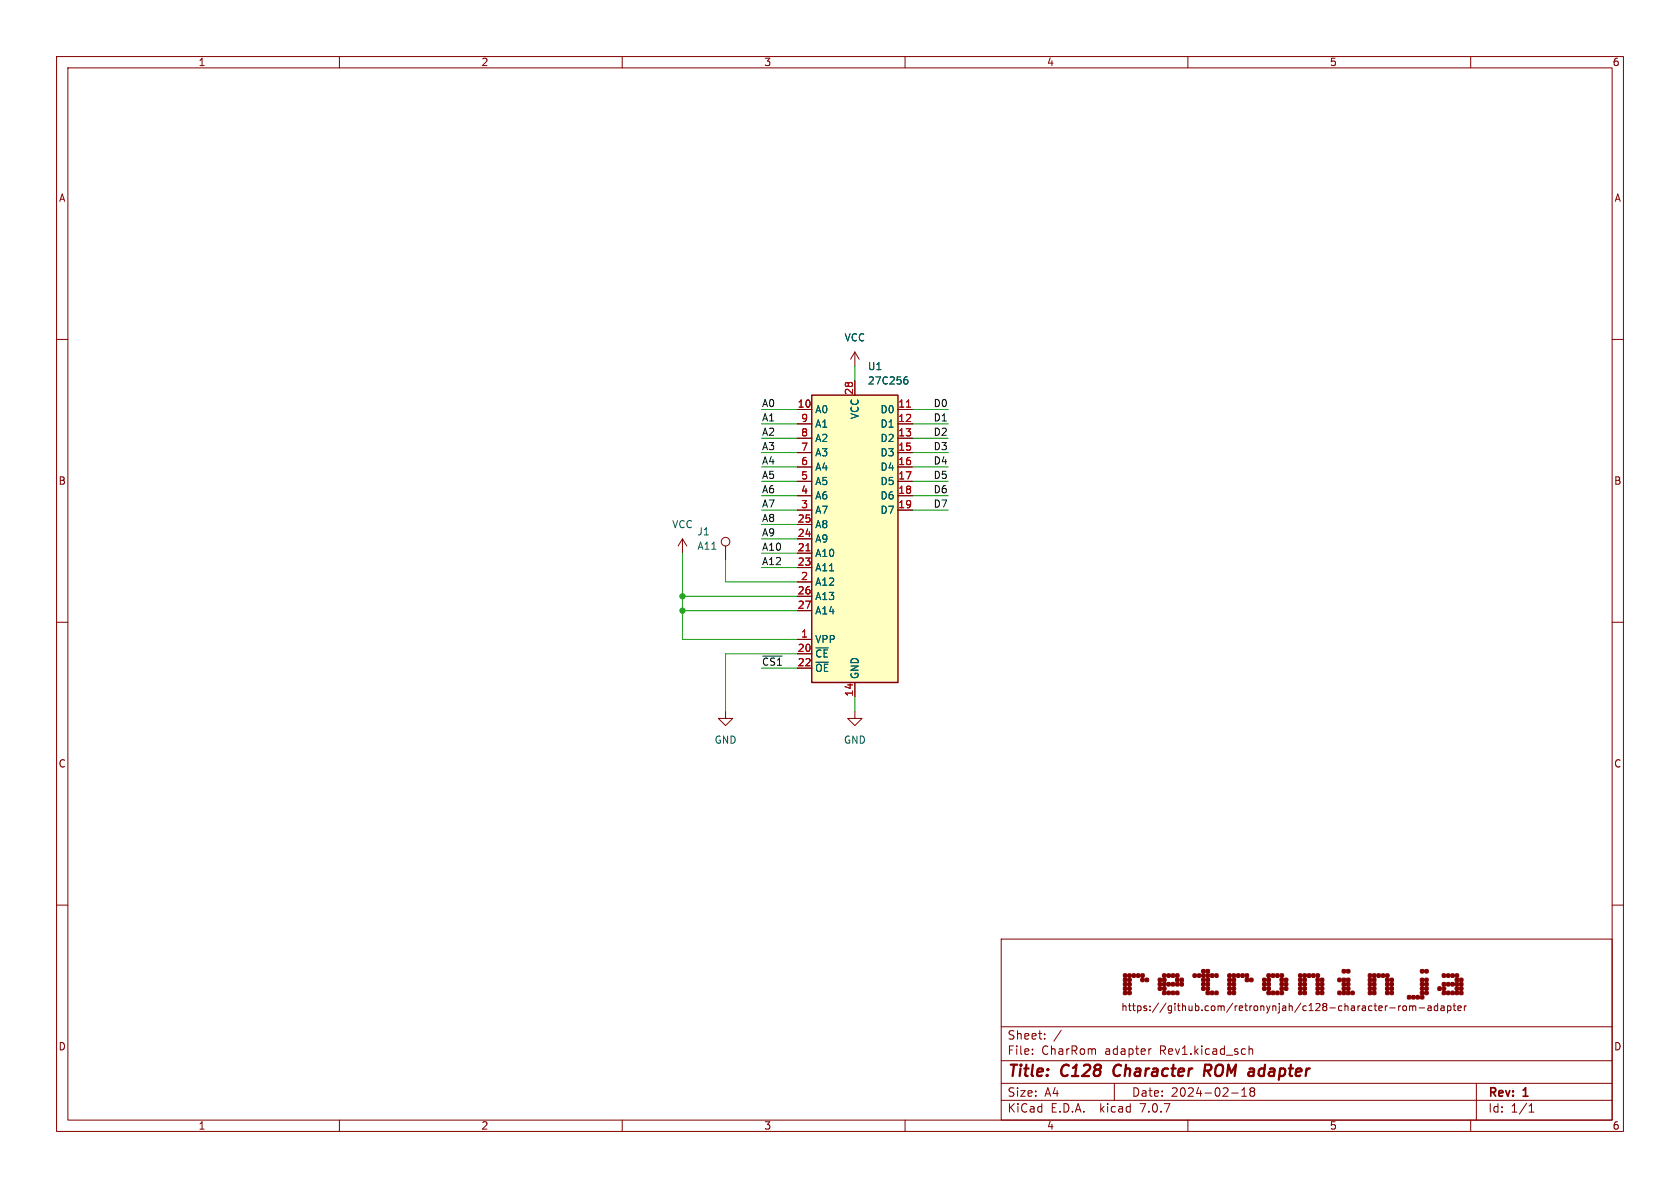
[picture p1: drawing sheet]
<svg xmlns="http://www.w3.org/2000/svg" width="297mm" height="210mm" viewBox="0 0 297 210" stroke-linecap="round" stroke-linejoin="round" font-family="sans-serif">
<g fill="none" stroke="#840000" stroke-width=".18">
<path d="M10 10h277v190h-277zM12 12h273v186h-273zM60 10v2M110 10v2M160 10v2M210 10v2M260 10v2M10 60h2M285 60h2M141 72.4h2.5M141 74.9h2.5M141 77.5h2.5"/>
<path d="M151.1 62.2l-.7 1.3M151.1 62.2v2.6M151.1 67.3v2.6M151.1 62.2l.8 1.3M158.7 72.4h2.6M158.7 74.9h2.6M158.7 77.5h2.6M120.6 95.3l-.7 1.2M120.6 95.3v2.5M120.6 95.3l.8 1.2M128.3 96.5v2.6M141 80h2.5"/>
<path d="M141 82.6h2.5M141 85.1h2.5M141 87.6h2.5M141 90.2h2.5M141 97.8h2.5M141 95.3h2.5M141 92.7h2.5M158.7 80h2.6M158.7 82.6h2.6M158.7 85.1h2.6M158.7 87.6h2.6M158.7 90.2h2.6"/>
<path d="M10 110h2M141 113h2.5M141 102.9h2.5M141 115.6h2.5M141 118.1h2.5M141 100.3h2.5M141 105.4h2.5M141 108h2.5M285 110h2M128.3 125.7v1.3h1.2l-1.2 1.3-1.3-1.3h1.3M151.1 125.7v1.3h1.3l-1.3 1.3-1.2-1.3h1.2M151.1 120.7v2.5"/>
<path d="M10 160h2M285 160h2M177 166h108v32h-108zM244.9 177.8v.9M245.3 177.8l-.4 .3M245.7 178.2h1M247.3 177.8v.9M247.6 177.8l-.3 .3M248.1 177.9l.1-.1 .4 .1 .1 .5-.2 .2-.3 .1-.1-.2zM249.2 177.9l.4-.1 .1 .2M249.2 177.8v.9M249.7 178l.2-.2 .3 .1 .1 .8"/>
<path d="M249.7 178v.7M250.9 178.2h1M252.5 177.9h.5v.8M253 178.1l-.4 .1-.2 .2 .2 .3 .4-.1M254.2 177.9l-.4-.1-.2 .3 .1 .5h.5M254.2 177.4v1.3M254.8 177.9h.4l.1 .8M255.3 178.1l-.4 .1-.2 .2 .2 .3 .4-.1M255.9 177.9l.4-.1 .2 .3-.1 .5h-.5M255.9 177.8v1.3M256.9 177.8h.5M257.1 177.4v1.1l.3 .2"/>
<path d="M257.7 178.2l.6-.1v-.2l-.4-.1-.2 .2 .1 .6h.5M258.9 177.8v.9M259.2 177.8l-.3 .3M60 198v2M110 198v2M160 198v2M177 194.5h108M177 191.5h108M177 187.5h108M177 181.5h108M182.5 186.3v.1M182.5 185.5v.1"/>
<path d="M184.7 183.6v.1M184.7 182.8v.1M187.6 182.1l-1.3 2M193.6 185.5l.1 .9M197 191.5v3M203.5 185.4l-.3 .1M210 198v2M217.7 193.2h1.2M219.5 193.8h.9M219.5 192.7l.5-.4v1.5M220.8 185.5l.2-.1 .4 .1 .1 .9M220.8 184.9v1.5"/>
<path d="M221.2 192.9l-.2 .3v.3l.2 .3 .5-.1 .1-.2-.1-.4-.2-.2M221.2 192.9l-.2-.2 .2-.4 .5 .1 .1 .2-.3 .3M221.2 192.9h.3M260 198v2M261 191.5v6.5M270.3 196.6h.9M270.3 195.5l.4-.4v1.5"/>
<circle cx="128.3" cy="95.8" r=".76"/>
</g>
<path d="M197.1 188.5a1.27 1.27 0 0 0 0 1.6M213.4 189.3l.6 .9M213.8 188.2h-.7l-.3 2M213.9 189.2l-1 .1" fill="none" stroke="#840000" stroke-width=".4"/>
<path d="M143.5 69.9h15.2v50.8h-15.2z" fill="#ffffc2" stroke="#ffffc2" stroke-width=".18"/>
<path d="M143.5 69.9h15.2v50.8h-15.2z" fill="none" stroke="#840000" stroke-width=".25"/>
<path d="M160.3 72h.7M142.5 97.4h.7" fill="none" stroke="#a90000" stroke-width=".18"/>
<path d="M160 67.1l.4 .1 .1 .1v.5l-.5 .1M160.4 66.6l-.4 .1" fill="none" stroke="#006464" stroke-width=".18"/>
<g fill="#840000" stroke="#840000" stroke-width=".18">
<circle cx="202" cy="173.2" r=".36"/>
<circle cx="212.8" cy="173.2" r=".36"/>
<circle cx="217.4" cy="175.5" r=".36"/>
<circle cx="218.1" cy="173.2" r=".36"/>
<circle cx="223.5" cy="173.2" r=".36"/>
<circle cx="224.3" cy="174" r=".36"/>
<circle cx="230.7" cy="173.2" r=".36"/>
<circle cx="252.2" cy="173.2" r=".36"/>
<circle cx="258.3" cy="173.2" r=".36"/>
<circle cx="198.9" cy="174.8" r=".35"/>
<circle cx="198.9" cy="175.5" r=".35"/>
<circle cx="199.7" cy="172.5" r=".35"/>
<circle cx="200.4" cy="172.5" r=".36"/>
<circle cx="205.1" cy="174" r=".35"/>
<circle cx="205.8" cy="172.5" r=".36"/>
<circle cx="206.6" cy="175.5" r=".36"/>
<circle cx="207.4" cy="174" r=".36"/>
<circle cx="211.2" cy="172.5" r=".35"/>
<circle cx="212.8" cy="172.4" r=".36"/>
<circle cx="212.8" cy="174" r=".36"/>
<circle cx="217.4" cy="172.5" r=".36"/>
<circle cx="218.1" cy="172.4" r=".36"/>
<circle cx="218.1" cy="174" r=".36"/>
<circle cx="218.1" cy="175.5" r=".36"/>
<circle cx="223.5" cy="174" r=".35"/>
<circle cx="224.3" cy="173.2" r=".37"/>
<circle cx="226.6" cy="174.8" r=".35"/>
<circle cx="226.6" cy="175.5" r=".35"/>
<circle cx="227.4" cy="174" r=".35"/>
<circle cx="229.9" cy="174" r=".35"/>
<circle cx="229.9" cy="175.5" r=".36"/>
<circle cx="230.7" cy="174.7" r=".36"/>
<circle cx="230.7" cy="174" r=".36"/>
<circle cx="233" cy="174.8" r=".35"/>
<circle cx="233" cy="174" r=".35"/>
<circle cx="233" cy="175.5" r=".35"/>
<circle cx="233.7" cy="174" r=".35"/>
<circle cx="239.1" cy="175.5" r=".35"/>
<circle cx="244.5" cy="172.5" r=".35"/>
<circle cx="245.3" cy="172.5" r=".35"/>
<circle cx="246" cy="175.5" r=".36"/>
<circle cx="252.2" cy="171.7" r=".36"/>
<circle cx="252.2" cy="175.5" r=".36"/>
<circle cx="252.2" cy="174" r=".36"/>
<circle cx="255.3" cy="174" r=".35"/>
<circle cx="255.3" cy="175.5" r=".35"/>
<circle cx="256" cy="172.5" r=".35"/>
<circle cx="256" cy="174" r=".35"/>
<circle cx="256.8" cy="172.5" r=".36"/>
<circle cx="257.6" cy="174" r=".35"/>
<circle cx="257.6" cy="175.5" r=".36"/>
<circle cx="258.3" cy="174.7" r=".36"/>
<circle cx="258.3" cy="174" r=".36"/>
<circle cx="198.9" cy="174" r=".35"/>
<circle cx="199.7" cy="174.8" r=".35"/>
<circle cx="199.7" cy="174" r=".36"/>
<circle cx="205.1" cy="174.8" r=".35"/>
<circle cx="205.8" cy="173.2" r=".36"/>
<circle cx="205.8" cy="174.7" r=".36"/>
<circle cx="205.8" cy="175.5" r=".35"/>
<circle cx="213.5" cy="174" r=".36"/>
<circle cx="217.4" cy="173.2" r=".37"/>
<circle cx="217.4" cy="174.7" r=".36"/>
<circle cx="224.3" cy="174.7" r=".36"/>
<circle cx="226.6" cy="174" r=".35"/>
<circle cx="227.4" cy="174.8" r=".35"/>
<circle cx="227.4" cy="173.2" r=".36"/>
<circle cx="229.9" cy="173.2" r=".37"/>
<circle cx="229.9" cy="174.8" r=".36"/>
<circle cx="233.7" cy="174.8" r=".35"/>
<circle cx="238.4" cy="174" r=".35"/>
<circle cx="242.2" cy="175.5" r=".35"/>
<circle cx="245.3" cy="173.2" r=".37"/>
<circle cx="245.3" cy="174.7" r=".36"/>
<circle cx="246" cy="173.2" r=".37"/>
<circle cx="246" cy="174.7" r=".36"/>
<circle cx="250.7" cy="176.3" r=".35"/>
<circle cx="251.4" cy="173.2" r=".37"/>
<circle cx="251.4" cy="174.7" r=".36"/>
<circle cx="251.4" cy="175.5" r=".36"/>
<circle cx="255.3" cy="174.8" r=".35"/>
<circle cx="256.8" cy="175.5" r=".36"/>
<circle cx="257.6" cy="173.2" r=".37"/>
<circle cx="257.6" cy="174.8" r=".36"/>
<circle cx="198.9" cy="173.2" r=".35"/>
<circle cx="199.7" cy="173.2" r=".36"/>
<circle cx="199.7" cy="175.5" r=".35"/>
<circle cx="201.2" cy="172.4" r=".36"/>
<circle cx="205.1" cy="173.2" r=".36"/>
<circle cx="205.8" cy="174" r=".36"/>
<circle cx="206.6" cy="172.4" r=".36"/>
<circle cx="206.6" cy="174" r=".36"/>
<circle cx="207.4" cy="175.5" r=".35"/>
<circle cx="207.3" cy="172.5" r=".35"/>
<circle cx="212" cy="172.4" r=".36"/>
<circle cx="212.7" cy="174.7" r=".35"/>
<circle cx="213.5" cy="175.5" r=".36"/>
<circle cx="215.1" cy="175.5" r=".34"/>
<circle cx="217.4" cy="174" r=".36"/>
<circle cx="218.1" cy="174.7" r=".35"/>
<circle cx="221.2" cy="173.2" r=".36"/>
<circle cx="223.5" cy="174.7" r=".35"/>
<circle cx="226.6" cy="173.2" r=".35"/>
<circle cx="229.9" cy="172.4" r=".36"/>
<circle cx="233" cy="173.2" r=".35"/>
<circle cx="233.7" cy="173.2" r=".36"/>
<circle cx="233.7" cy="175.5" r=".35"/>
<circle cx="242.2" cy="172.4" r=".36"/>
<circle cx="243.7" cy="172.4" r=".36"/>
<circle cx="245.3" cy="174" r=".36"/>
<circle cx="245.3" cy="175.5" r=".35"/>
<circle cx="246" cy="174" r=".36"/>
<circle cx="251.4" cy="171.7" r=".37"/>
<circle cx="251.4" cy="174" r=".36"/>
<circle cx="251.4" cy="176.3" r=".36"/>
<circle cx="252.2" cy="174.7" r=".35"/>
<circle cx="254.5" cy="174.8" r=".34"/>
<circle cx="256" cy="175.5" r=".35"/>
<circle cx="256.8" cy="174" r=".36"/>
<circle cx="257.6" cy="172.4" r=".36"/>
<circle cx="208.2" cy="175.5" r=".35"/>
<circle cx="213.5" cy="171.7" r=".36"/>
<circle cx="213.5" cy="172.4" r=".36"/>
<circle cx="213.5" cy="174.7" r=".36"/>
<circle cx="213.5" cy="173.2" r=".36"/>
<circle cx="214.3" cy="172.5" r=".35"/>
<circle cx="214.3" cy="175.5" r=".36"/>
<circle cx="219.7" cy="172.5" r=".35"/>
<circle cx="220.4" cy="172.5" r=".36"/>
<circle cx="225.1" cy="172.5" r=".35"/>
<circle cx="225.1" cy="175.5" r=".35"/>
<circle cx="225.8" cy="172.5" r=".36"/>
<circle cx="225.9" cy="175.5" r=".36"/>
<circle cx="231.5" cy="172.5" r=".35"/>
<circle cx="232.2" cy="172.5" r=".36"/>
<circle cx="236.8" cy="175.5" r=".35"/>
<circle cx="237.6" cy="175.5" r=".36"/>
<circle cx="237.6" cy="174.8" r=".36"/>
<circle cx="238.4" cy="173.2" r=".35"/>
<circle cx="242.2" cy="174.8" r=".34"/>
<circle cx="243" cy="175.5" r=".36"/>
<circle cx="243" cy="174.8" r=".36"/>
<circle cx="198.9" cy="172.4" r=".36"/>
<circle cx="202" cy="172.4" r=".36"/>
<circle cx="202.8" cy="173.2" r=".36"/>
<circle cx="208.1" cy="172.4" r=".36"/>
<circle cx="208.1" cy="174" r=".35"/>
<circle cx="208.2" cy="173.2" r=".36"/>
<circle cx="208.9" cy="174" r=".35"/>
<circle cx="212.8" cy="171.7" r=".36"/>
<circle cx="220.4" cy="173.2" r=".36"/>
<circle cx="224.3" cy="175.5" r=".35"/>
<circle cx="224.3" cy="172.4" r=".36"/>
<circle cx="226.6" cy="172.4" r=".36"/>
<circle cx="230.6" cy="175.5" r=".35"/>
<circle cx="230.6" cy="172.4" r=".36"/>
<circle cx="233" cy="172.4" r=".36"/>
<circle cx="236.8" cy="173.2" r=".36"/>
<circle cx="237.6" cy="174" r=".35"/>
<circle cx="238.4" cy="174.8" r=".36"/>
<circle cx="242.2" cy="174" r=".35"/>
<circle cx="242.2" cy="173.2" r=".36"/>
<circle cx="243" cy="174" r=".35"/>
<circle cx="242.9" cy="172.4" r=".36"/>
<circle cx="249.1" cy="176.3" r=".36"/>
<circle cx="255.3" cy="172.4" r=".36"/>
<circle cx="258.3" cy="175.5" r=".35"/>
<circle cx="208.9" cy="173.2" r=".36"/>
<circle cx="215.1" cy="172.5" r=".36"/>
<circle cx="218.9" cy="172.4" r=".36"/>
<circle cx="237.6" cy="171.7" r=".36"/>
<circle cx="237.6" cy="173.2" r=".36"/>
<circle cx="238.3" cy="175.5" r=".35"/>
<circle cx="242.9" cy="173.2" r=".36"/>
<circle cx="249.9" cy="176.3" r=".35"/>
<circle cx="238.4" cy="171.7" r=".35"/>
</g>
<path d="M134.8 116h3.5" fill="none" stroke="#0f0f0f" stroke-width=".18"/>
<g fill="none" stroke="#009600" stroke-width=".18">
<path d="M134.6 72.4h6.4M134.6 74.9h6.4M134.6 77.5h6.4M151.1 64.8v2.5M161.3 72.4h6.3M161.3 74.9h6.3M161.3 77.5h6.3M120.6 97.8v15.2h20.4M128.3 99.1v3.8h12.7M134.6 80h6.4M134.6 87.6h6.4M134.6 97.8h6.4"/>
<path d="M134.6 85.1h6.4M134.6 90.2h6.4M134.6 95.3h6.4M134.6 82.6h6.4M134.6 92.7h6.4M161.3 80h6.3M161.3 87.6h6.3M161.3 85.1h6.3M161.3 90.2h6.3M161.3 82.6h6.3M120.6 108h20.4M120.6 105.4h20.4"/>
<path d="M134.6 118.1h6.4M134.6 100.3h6.4M141 115.6h-12.7v10.1M151.1 123.2v2.5"/>
</g>
<g fill="#009600" stroke="#009600" stroke-width=".18">
<circle cx="120.6" cy="105.4" r=".46"/>
<circle cx="120.6" cy="108" r=".46"/>
</g>
<g font-size="2.8" fill="#840000">
<text x="178" y="190.9">Title:</text>
<text x="187.7" y="190.9">C128</text>
<text x="197.7" y="190.9">Character</text>
<text x="214.5" y="190.9">ROM</text>
<text x="223.2" y="190.9">adapter</text>
</g>
<g font-size="2.1" fill="#840000">
<text x="178" y="184">Sheet:</text>
<text x="178" y="186.7">File:</text>
<text x="184.1" y="186.7">CharRom</text>
<text x="195.4" y="186.7">adapter</text>
<text x="205.2" y="186.7">Rev1.kicad_sch</text>
<text x="178" y="196.9">KiCad</text>
<text x="178" y="194.1">Size:</text>
<text x="184.7" y="194.1">A4</text>
<text x="185.7" y="196.9">E.D.A.</text>
<text x="194.6" y="196.9">kicad</text>
<text x="200" y="194.1">Date:</text>
<text x="201.8" y="196.9">7.0.7</text>
<text x="207" y="194.1">2024-02-18</text>
<text x="263" y="194.3">Rev:</text>
<text x="263" y="196.9">Id:</text>
<text x="267.1" y="196.9">1/1</text>
<text x="269.4" y="194.3">1</text>
</g>
<g font-size="1.8" fill="#840000">
<text x="35" y="11.9">1</text>
<text x="85" y="11.9">2</text>
<text x="135" y="11.9">3</text>
<text x="185" y="11.9">4</text>
<text x="235" y="11.9">5</text>
<text x="285" y="11.9">6</text>
<text x="10.3" y="35.9">A</text>
<text x="285.3" y="35.9">A</text>
<text x="10.3" y="85.9">B</text>
<text x="285.3" y="85.9">B</text>
<text x="10.3" y="135.9">C</text>
<text x="285.3" y="135.9">C</text>
<text x="198.1" y="178.8">https://github.com/retronynjah/c128-character-rom-adapter</text>
<text x="10.3" y="185.9">D</text>
<text x="285.3" y="185.9">D</text>
<text x="35" y="199.9">1</text>
<text x="85" y="199.9">2</text>
<text x="135" y="199.9">3</text>
<text x="185" y="199.9">4</text>
<text x="235" y="199.9">5</text>
<text x="285" y="199.9">6</text>
</g>
<g font-size="1.8" fill="#006464">
<text x="149.2" y="60.6">VCC</text>
<text x="153.3" y="65.6">U1</text>
<text x="153.3" y="68.2">27C256</text>
<text x="144" y="73.3">A0</text>
<text x="144" y="75.8">A1</text>
<text x="152" y="74.2" transform="rotate(-90 152 74.2)">VCC</text>
<text x="155.6" y="73.3">D0</text>
<text x="155.6" y="75.8">D1</text>
<text x="144" y="83.4">A4</text>
<text x="144" y="80.9">A3</text>
<text x="144" y="78.3">A2</text>
<text x="155.6" y="78.3">D2</text>
<text x="155.6" y="80.9">D3</text>
<text x="155.6" y="83.4">D4</text>
<text x="144" y="88.5">A6</text>
<text x="144" y="86">A5</text>
<text x="155.6" y="86">D5</text>
<text x="155.6" y="88.5">D6</text>
<text x="118.7" y="93.6">VCC</text>
<text x="123.2" y="94.8">J1</text>
<text x="144" y="93.6">A8</text>
<text x="144" y="91">A7</text>
<text x="155.6" y="91">D7</text>
<text x="123.2" y="97.4">A11</text>
<text x="144" y="98.7">A10</text>
<text x="144" y="101.2">A11</text>
<text x="144" y="96.1">A9</text>
<text x="144" y="103.7">A12</text>
<text x="144" y="106.3">A13</text>
<text x="144" y="113.9">VPP</text>
<text x="144" y="108.8">A14</text>
<text x="144" y="116.4">~{CE}</text>
<text x="144" y="119">~{OE}</text>
<text x="152" y="120.1" transform="rotate(-90 152 120.1)">GND</text>
<text x="126.2" y="131.7">GND</text>
<text x="149.1" y="131.7">GND</text>
</g>
<g font-size="1.8" fill="#a90000">
<text x="150.9" y="69.9" transform="rotate(-90 150.9 69.9)">28</text>
<text x="140.9" y="72.1">10</text>
<text x="141.5" y="77.2">8</text>
<text x="141.5" y="74.7">9</text>
<text x="158.7" y="72.1">11</text>
<text x="158.7" y="74.7">12</text>
<text x="158.7" y="77.2">13</text>
<text x="141.5" y="82.3">6</text>
<text x="141.5" y="79.8">7</text>
<text x="158.7" y="79.8">15</text>
<text x="158.7" y="82.3">16</text>
<text x="141.5" y="89.9">3</text>
<text x="141.5" y="87.4">4</text>
<text x="141.5" y="84.8">5</text>
<text x="158.7" y="84.8">17</text>
<text x="158.7" y="87.4">18</text>
<text x="158.7" y="89.9">19</text>
<text x="140.9" y="95">24</text>
<text x="140.9" y="92.5">25</text>
<text x="140.9" y="97.5">21</text>
<text x="140.9" y="100.1">23</text>
<text x="140.9" y="105.2">26</text>
<text x="140.9" y="107.7">27</text>
<text x="141.5" y="102.6">2</text>
<text x="141.5" y="112.8">1</text>
<text x="140.9" y="115.3">20</text>
<text x="140.9" y="117.9">22</text>
<text x="150.9" y="123.2" transform="rotate(-90 150.9 123.2)">14</text>
</g>
<g font-size="1.8" fill="#0f0f0f">
<text x="134.6" y="77.1">A2</text>
<text x="134.6" y="74.6">A1</text>
<text x="134.6" y="72">A0</text>
<text x="165" y="77.1">D2</text>
<text x="165" y="72">D0</text>
<text x="165" y="74.6">D1</text>
<text x="134.6" y="82.2">A4</text>
<text x="134.6" y="79.7">A3</text>
<text x="165" y="79.7">D3</text>
<text x="165" y="82.2">D4</text>
<text x="134.6" y="87.3">A6</text>
<text x="134.6" y="84.7">A5</text>
<text x="134.6" y="89.8">A7</text>
<text x="165" y="87.3">D6</text>
<text x="165" y="84.7">D5</text>
<text x="165" y="89.8">D7</text>
<text x="134.6" y="92.4">A8</text>
<text x="134.6" y="94.9">A9</text>
<text x="134.6" y="100">A12</text>
<text x="134.6" y="97.4">A10</text>
<text x="134.6" y="117.8">~{CS1} 22</text>
</g>
</svg>
